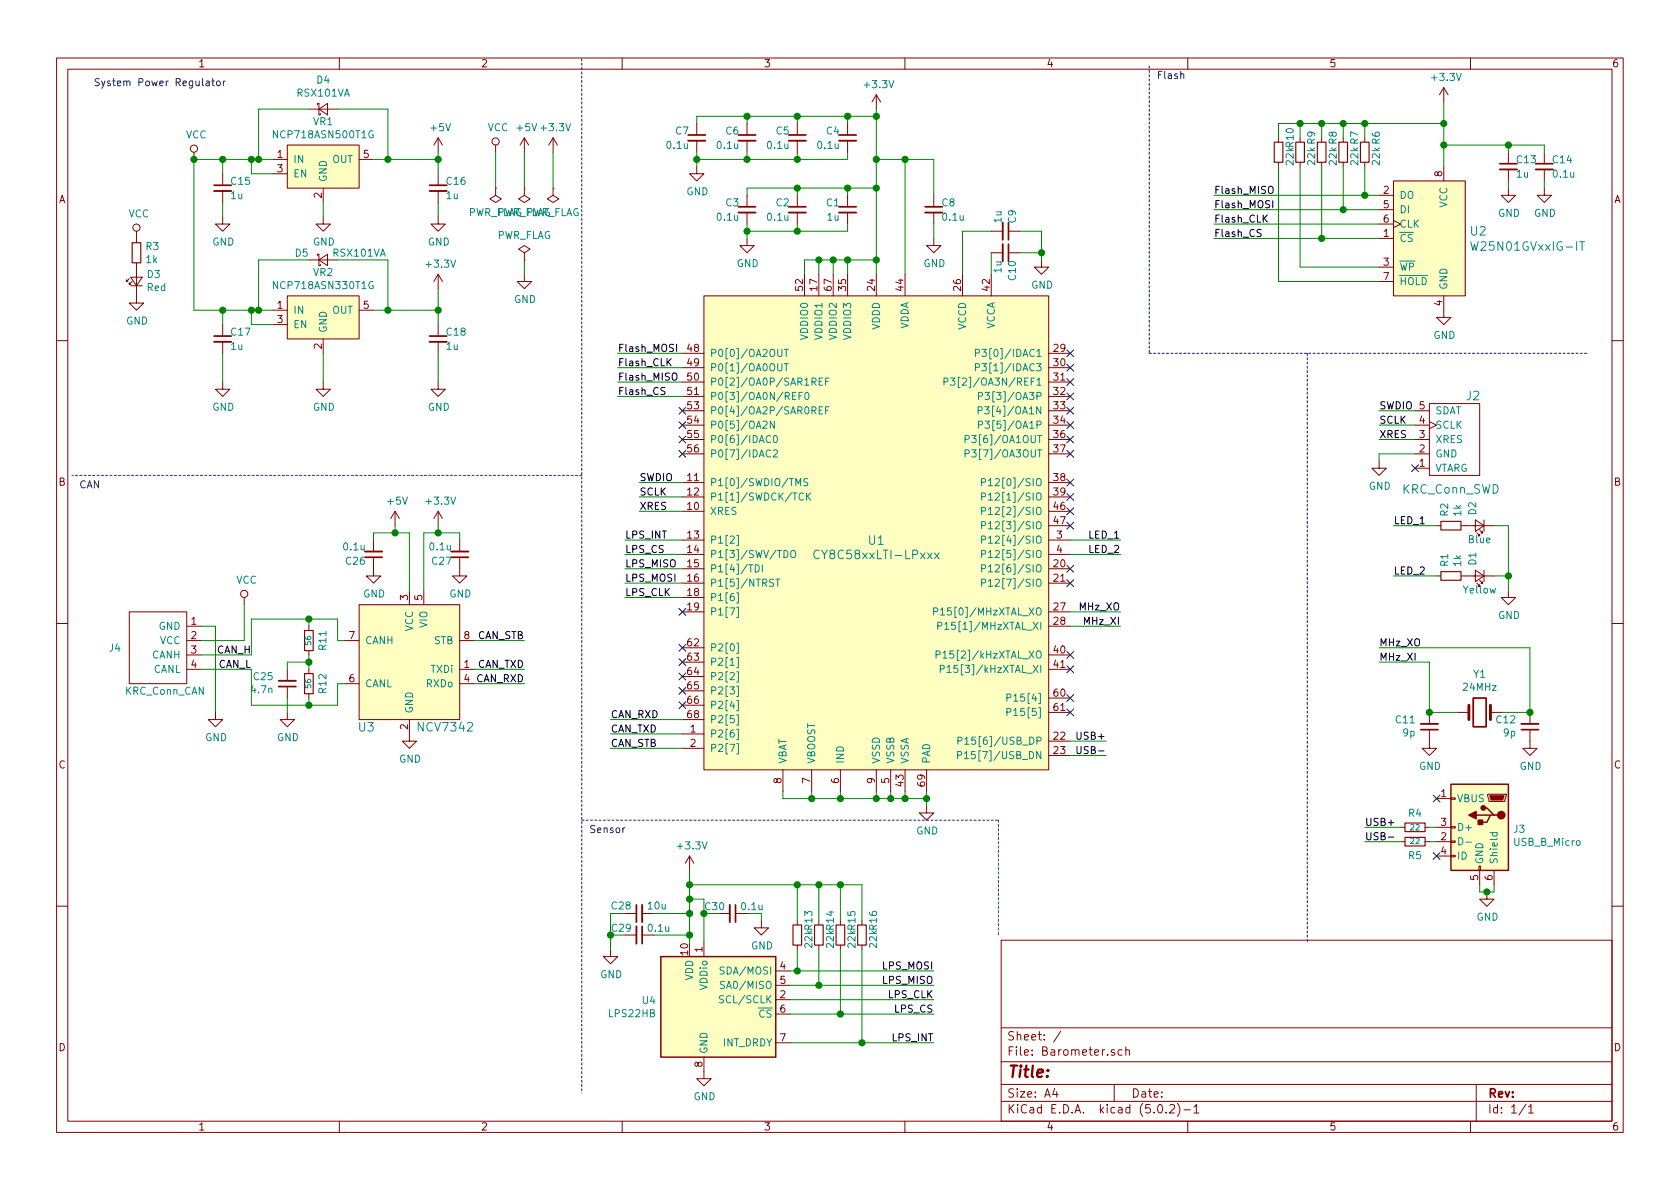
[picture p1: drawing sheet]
<svg xmlns="http://www.w3.org/2000/svg" width="297mm" height="210mm" viewBox="0 0 297 210" stroke-linecap="round" stroke-linejoin="round" font-family="sans-serif">
<g fill="none" stroke="#840000" stroke-width=".18">
<path d="M10 10.3h277v189.9h-277zM12 12.2h273v186.1h-273zM54.6 19.3h5.1M56.1 18.5v-.2h.3v2h.2v-.2M56.4 19.3l1.5-1v2zM60 10.3v1.9M110 10.3v1.9M154.9 16.8l-.7 1.2M154.9 16.8v2.5M154.9 16.8l.8 1.2M160 10.3v1.9M210 10.3v1.9"/>
<path d="M255.3 15.5v2.5M255.3 15.5l-.8 1.3M255.3 15.5l.7 1.3M260 10.3v1.9M34.3 26.9v1.3M39.4 38.3v1.3h1.2l-1.2 1.3-1.3-1.3h1.3M39.4 30.7v2.1M39.4 33.8v2M48.3 28.2h2.5M48.3 30.7h2.5M50.8 25.6h12.7v7.7h-12.7zM57.1 38.3v1.3h1.3l-1.3 1.3-1.2-1.3h1.2"/>
<path d="M57.1 33.3v2.5M63.5 28.2h2.5M77.5 38.3v1.3h1.2l-1.2 1.3-1.3-1.3h1.3M77.5 24.4v2.5M77.5 30.7v2.1M77.5 33.8v2M77.5 24.4l-.8 1.2M77.5 24.4l.7 1.2M87.6 33.3v1.2l1 .7-1 .6-1-.6 1-.7M87.6 33.3h.1M87.6 25.6v1.3M92.7 33.3v1.2l1 .7-1 .6-1-.6 1-.7"/>
<path d="M92.7 33.3h.1M92.7 24.4l-.8 1.2M92.7 24.4v2.5M92.7 24.4l.8 1.2M97.8 33.3v1.2l1 .7-1 .6-1-.6 1-.7M97.8 33.3h.1M97.8 24.4l-.8 1.2M97.8 24.4v2.5M97.8 24.4l.8 1.2M123.2 29.5v1.2h1.3l-1.3 1.3-1.3-1.3h1.3M123.2 21.8v2.1M123.2 24.9v2"/>
<path d="M132.1 21.8v2.1M132.1 24.9v2M132.1 34.5v2.1M132.1 37.6v2M141 21.8v2.1M141 24.9v2M141 34.5v2.1M141 37.6v2M149.9 21.8v2.1M149.9 24.9v2M149.9 34.5v2.1M149.9 37.6v2"/>
<path d="M165.1 34.5v2.1M165.1 37.6v2M226.1 24.4v.7M226.1 28.7v.8M229.9 24.4v.7M229.9 28.7v.8M233.7 24.4v.7M233.7 28.7v.8M237.5 24.4v.7M237.5 28.7v.8M241.3 24.4v.7M241.3 28.7v.8"/>
<path d="M243.8 34.5h2.6M243.8 37.1h2.6M243.8 39.6h2.6M246.4 32h12.7v20.3h-12.7zM246.4 39l1.2 .6-1.2 .7M255.3 29.5v2.5M266.7 33.3v1.2h1.3l-1.3 1.3-1.3-1.3h1.3M266.7 26.9v2.1M266.7 30v2M273 33.3v1.2h1.3l-1.3 1.3-1.2-1.3h1.2M273 26.9v2.1M273 30v2"/>
<path d="M22.9 49.3l-.5 .5v-.3v.3h.2M23.1 49h2l-1 1.5zM23.1 50.5h2M23.4 49.8l-.5 .5v-.3v.3h.2M24.1 46.5v7.1h1.3l-1.3 1.3-1.2-1.3h1.2M24.1 40.9v2M39.4 57.4v2M48.3 54.9h2.5M48.3 57.4h2.5M50.8 52.3h12.7v7.6h-12.7zM54.6 46h5.1M56.1 45.2v-.2h.3v2h.2v-.3"/>
<path d="M56.4 46l1.5-1v2zM57.1 59.9v2.6M63.5 54.9h2.5M77.5 48.5v2.5M77.5 57.4v2M77.5 48.5l-.8 1.3M77.5 48.5l.7 1.3M92.7 48.5v1.3h1.3l-1.3 1.2-1.3-1.2h1.3M92.7 44.7l1-.6-1-.7-1 .7 1 .6v1.3M92.7 46h.1M124.5 52.3h60.9v83.8h-60.9zM132.1 42.2v1.2h1.2l-1.2 1.3-1.3-1.3h1.3"/>
<path d="M142.2 48.5v3.8M144.8 48.5v3.8M147.3 48.5v3.8M149.9 48.5v3.8M154.9 48.5v3.8M160 48.5v3.8M165.1 42.2v1.2h1.3l-1.3 1.3-1.3-1.3h1.3M170.2 48.5v3.8M175.3 48.5v3.8M175.3 40.9h2M175.3 44.7h2M178.3 40.9h2"/>
<path d="M178.3 44.7h2M184.1 46v1.2h1.3l-1.3 1.3-1.2-1.3h1.2M243.8 42.2h2.6M243.8 47.2h2.6M243.8 49.8h2.6M255.3 52.3v3.8h1.2l-1.2 1.3-1.3-1.3h1.3M10 60.2h2M39.4 67.6v1.2h1.2l-1.2 1.3-1.3-1.3h1.3M39.4 60.4v2.1M57.1 67.6v1.2h1.3l-1.3 1.3-1.2-1.3h1.2M77.5 67.6v1.2h1.2l-1.2 1.3-1.3-1.3h1.3M77.5 60.4v2.1"/>
<path d="M120.6 77.7h3.9M120.6 75.2h3.9M120.6 72.6h3.9M120.6 62.5h3.9M120.6 65h3.9M120.6 67.6h3.9M120.6 70.1h3.9M185.4 77.7h3.8M185.4 75.2h3.8M185.4 72.6h3.8M185.4 62.5h3.8M185.4 65h3.8"/>
<path d="M185.4 67.6h3.8M185.4 70.1h3.8M250.2 77.7h2.5M250.2 75.2h2.5M250.2 72.6h2.5M252.7 71.4h8.9v12.7h-8.9zM252.7 74.5l1.3 .7-1.3 .6M285 60.2h2M66 98.5v3.3h1.3l-1.3 1.3-1.2-1.3h1.2M66 95.5v2M69.8 90.4l-.7 1.3M69.8 90.4v2.6"/>
<path d="M69.8 90.4l.8 1.3M77.5 90.4l-.8 1.3M77.5 90.4v2.6M77.5 90.4l.7 1.3M81.3 98.5v3.3h1.2l-1.2 1.3-1.3-1.3h1.3M81.3 95.5v2M120.6 80.3h3.9M120.6 90.4h3.9M120.6 85.3h3.9M120.6 87.9h3.9M120.6 95.5h3.9M120.6 98h3.9"/>
<path d="M185.4 80.3h3.8M185.4 90.4h3.8M185.4 85.3h3.8M185.4 87.9h3.8M185.4 95.5h3.8M185.4 98h3.8M185.4 93h3.8M243.8 81.5v1.3h1.3l-1.3 1.3-1.2-1.3h1.2M250.2 82.8h2.5M250.2 80.3h2.5M254 93h.8M258.3 93h5.9"/>
<path d="M260.9 91.9l1.5 1.1-1.5 1zM261.6 93.7l.5 .5h-.2h.2v-.2M262.4 91.9v2.1M10 110.3h2M22.9 108.2h10.1v12.7h-10.1zM33 118.4h2.6M33 113.3h2.6M33 110.7h2.6M33 115.8h2.6M43.2 105.7v1.2M50.8 118.4v2M54.6 110.7v.8"/>
<path d="M54.6 115.1v.7M54.6 118.4v.7M61 113.3h2.5M63.5 106.9h17.8v20.3h-17.8zM72.4 104.4v2.5M74.9 104.4v2.5M81.3 118.4h2.5M81.3 113.3h2.5M120.6 100.6h3.9M120.6 103.1h3.9M120.6 105.7h3.9M120.6 108.2h3.9"/>
<path d="M120.6 114.5h3.9M120.6 117.1h3.9M120.6 119.6h3.9M185.4 118.4h3.8M185.4 100.6h3.8M185.4 103.1h3.8M185.4 108.2h3.8M185.4 110.7h3.8M185.4 115.8h3.8M254 101.8h.8M258.3 101.8h5.9M260.9 100.8l1.5 1-1.5 1.1z"/>
<path d="M261.6 102.6l.5 .5h-.2h.2v-.2M262.4 100.8v2.1M266.7 104.4v1.3h1.3l-1.3 1.2-1.3-1.2h1.3M285 110.3h2M38.1 126v1.2h1.3l-1.3 1.3-1.3-1.3h1.3M50.8 126v1.2h1.3l-1.3 1.3-1.3-1.3h1.3M50.8 121.4v2M54.6 122.7v.7M61 120.9h2.5M72.4 127.2v3.9h1.3l-1.3 1.2-1.3-1.2h1.3M81.3 120.9h2.5M120.6 129.8h3.9"/>
<path d="M120.6 132.3h3.9M120.6 122.2h3.9M120.6 124.7h3.9M120.6 127.2h3.9M138.4 136.1v3.8M143.5 136.1v3.8M148.6 136.1v3.8M154.9 136.1v3.8M157.5 136.1v3.8M160 136.1v3.8M163.8 136.1v3.8M185.4 131.1h3.8"/>
<path d="M185.4 133.6h3.8M185.4 123.4h3.8M185.4 126h3.8M252.7 129v3.3h1.3l-1.3 1.3-1.2-1.3h1.2M252.7 126v2M257.8 126h1.9M263.5 126h1.9M270.5 129v3.3h1.3l-1.3 1.3-1.3-1.3h1.3M270.5 126v2M121.9 151.4l-.7 1.2M121.9 151.4v2.5M121.9 151.4l.8 1.2"/>
<path d="M163.8 142.5v1.3h1.3l-1.3 1.2-1.2-1.2h1.2M247.6 146.3h.8M247.6 148.8h.8M252 146.3h.7M252 148.8h.7M254 146.3h2.5M254 148.8h2.5M254 141.2h2.5M254 151.4h2.5M256.5 151.3h.8v.2h-.8zM256.5 148.7h.8v.3h-.8zM256.5 146.2h.8v.2h-.8z"/>
<path d="M256.5 141.1h.8v.2h-.8zM261.5 153.2h.2v.7h-.2zM261.6 153.9v2.6M262.9 157.7v1.3h1.3l-1.3 1.3-1.3-1.3h1.3M263 140.5h3.3v.2l-.2 1h-2.8zM264.2 153.9v2.6M10 160.2h2M107.9 167.9v1.3h1.3l-1.3 1.2-1.2-1.2h1.2M110.5 165.3h2M110.5 161.5h2M113.5 165.3h2.1M113.5 161.5h2.1"/>
<path d="M124.5 166.6v2.6M127 161.5h2M130 161.5h2.1M134.6 162.8v1.3h1.3l-1.3 1.2-1.3-1.2h1.3M137.2 176.8h2.5M137.2 171.7h2.5M137.2 174.2h2.5M137.2 179.3h2.5M141 162.8v.8M141 167.1v.8M144.8 162.8v.8M144.8 167.1v.8"/>
<path d="M148.6 162.8v.8M148.6 167.1v.8M152.4 162.8v.8M152.4 167.1v.8M177 166.3h108v32h-108zM285 160.2h2M60 198.3v1.9M110 198.3v1.9M124.5 186.9v3.8h1.2l-1.2 1.3-1.3-1.3h1.3M137.2 184.4h2.5M160 198.3v1.9M177 194.8h108"/>
<path d="M177 191.8h108M177 187.8h108M177 181.8h108M186.5 192.5l-.4 1h1M186.8 193v1M187.6 182.3l-1.3 2M197 191.8v3M197.1 185.7a.37 .37 0 0 0-.6 .1v.2l.6 .2v.1l-.2 .3-.4-.1M198.4 185.7l-.4-.1-.3 .3 .1 .6 .2 .1 .4-.1M199.1 185.7a.37 .37 0 0 1 .6 .1v.8M199.1 185.1v1.5M204.8 195.5l.4-.2a.94 .94 0 0 1 0 1.5 .79 .79 0 0 1-.4-1.3z"/>
<path d="M206.2 196.7v.1M206.8 195.5l.2-.2h.4l.2 .2 .1 .3-.1 .2-.8 .8h.9M208.2 195.1a1.71 1.71 0 0 1 0 2.3M209.3 196.3h1.2M210 198.3v1.9M211.1 195.8l.4-.5v1.5M211.1 196.8h.9M260 198.3v1.9M261 191.8v6.5M269.8 195.2l-1.2 2M270.3 195.8l.4-.5v1.5M270.3 196.8h.8"/>
<circle cx="34.3" cy="26.3" r=".63"/>
<circle cx="87.6" cy="25" r=".63"/>
<circle cx="24.1" cy="40.3" r=".63"/>
<circle cx="43.2" cy="105" r=".63"/>
</g>
<g fill="none" stroke="#008400" stroke-width=".18">
<path d="M54.6 19.3h-8.9v8.9M59.7 19.3h8.9v8.9M154.9 19.3v29.2M255.3 18v11.5M39.4 28.2v2.5M39.4 35.8v2.5M44.4 28.2v2.5h3.9M48.3 28.2h-14v26.7h14M57.1 35.8v2.5M66 28.2h11.5M77.5 26.9v3.8M77.5 35.8v2.5"/>
<path d="M87.6 26.9v6.4M92.7 26.9v6.4M97.8 26.9v6.4M123.2 26.9v2.6M132.1 20.6v1.2M132.1 26.9v1.3M132.1 39.6v2.6M141 20.6v1.2M141 26.9v1.3M141 33.3v1.2M141 39.6v1.3M149.9 20.6v1.2"/>
<path d="M149.9 26.9v1.3h-26.7M149.9 33.3v1.2M149.9 39.6v1.3h-17.8M154.9 20.6h-31.7v1.2M154.9 33.3h-22.8v1.2M154.9 28.2h10.2v6.3M160 28.2v20.3M165.1 39.6v2.6M214.6 34.5h29.2M214.6 37.1h29.2M214.6 39.6h29.2M226.1 29.5v20.3h17.7"/>
<path d="M229.9 21.8v2.6M229.9 29.5v17.7h13.9M233.7 21.8v2.6M233.7 29.5v12.7M237.5 21.8v2.6M237.5 29.5v7.6M241.3 21.8v2.6M241.3 29.5v5M255.3 25.6h17.7v1.3M255.3 21.8h-29.2v2.6M266.7 25.6v1.3M266.7 32v1.3"/>
<path d="M273 32v1.3M39.4 54.9v2.5M44.4 54.9v2.5h3.9M54.6 46h-8.9v8.9M59.7 46h8.9v8.9M66 54.9h11.5M77.5 51v6.4M92.7 46v2.5M144.8 46v2.5M147.3 46v2.5M149.9 46v2.5M154.9 46h-12.7v2.5"/>
<path d="M175.3 40.9h-5.1v7.6M175.3 44.7v3.8M180.3 40.9h3.8v5.1M180.3 44.7h3.8M214.6 42.2h29.2M39.4 62.5v5.1M57.1 62.5v5.1M77.5 62.5v5.1M109.2 62.5h11.4M109.2 70.1h11.4M109.2 67.6h11.4M109.2 65h11.4"/>
<path d="M243.8 72.6h6.4M243.8 75.2h6.4M243.8 77.7h6.4M66 95.5v-1.3h6.4v10.2M69.8 93v1.2M77.5 93v1.2M81.3 95.5v-1.3h-6.4v10.2M110.5 95.5h10.1M110.5 98h10.1M113 85.3h7.6M113 87.9h7.6M113 90.4h7.6"/>
<path d="M189.2 95.5h8.9M189.2 98h8.9M246.4 93h7.6M250.2 80.3h-6.4v1.2M264.2 93h2.5v11.4M35.6 118.4h8.8v6.3h15.3v-3.8h1.3M35.6 110.7h2.5v15.3M43.2 106.9v6.4h-7.6M54.6 109.5v1.2M54.6 115.8v2.6M54.6 117.1h-3.8v1.3M61 113.3h-1.3v-3.8h-15.3v6.3h-8.8"/>
<path d="M83.8 113.3h8.9M83.8 118.4h8.9M110.5 100.6h10.1M110.5 103.1h10.1M110.5 105.7h10.1M189.2 110.7h8.9M189.2 108.2h8.9M243.8 117.1h8.9v8.9h5.1M243.8 114.5h26.7v11.5h-5.1M246.4 101.8h7.6M264.2 101.8h2.5M50.8 123.4v2.6"/>
<path d="M54.6 123.4v1.3M83.8 120.9h8.9M107.9 127.2h12.7M107.9 129.8h12.7M107.9 132.3h12.7M138.4 139.9v1.3h25.4M143.5 139.9v1.3M148.6 139.9v1.3M154.9 139.9v1.3M157.5 139.9v1.3M160 139.9v1.3M163.8 139.9v2.6"/>
<path d="M189.2 131.1h6.4M189.2 133.6h6.4M121.9 153.9v12.7M121.9 159h2.6v7.6M121.9 156.5h30.5v6.3M141 156.5v6.3M144.8 156.5v6.3M148.6 156.5v6.3M241.3 148.8h6.3M241.3 146.3h6.3M252.7 148.8h1.3M252.7 146.3h1.3"/>
<path d="M261.6 156.5v1.2h2.6v-1.2M110.5 161.5h-2.6v6.4M115.6 161.5h6.3M115.6 165.3h6.3M134.6 161.5v1.3M139.7 171.7h25.4M139.7 174.2h25.4M139.7 179.3h25.4M139.7 176.8h25.4M141 167.9v3.8M144.8 167.9v6.3M148.6 167.9v11.4"/>
<path d="M152.4 167.9v16.5M139.7 184.4h25.4"/>
</g>
<g fill="#008400" stroke="#008400" stroke-width=".25">
<circle cx="163.8" cy="141.2" r=".51"/>
<circle cx="143.5" cy="141.2" r=".51"/>
<circle cx="148.6" cy="141.2" r=".51"/>
<circle cx="154.9" cy="141.2" r=".51"/>
<circle cx="157.5" cy="141.2" r=".51"/>
<circle cx="160" cy="141.2" r=".51"/>
<circle cx="154.9" cy="20.6" r=".51"/>
<circle cx="132.1" cy="20.6" r=".51"/>
<circle cx="141" cy="20.6" r=".51"/>
<circle cx="149.9" cy="20.6" r=".51"/>
<circle cx="132.1" cy="28.2" r=".51"/>
<circle cx="141" cy="28.2" r=".51"/>
<circle cx="123.2" cy="28.2" r=".51"/>
<circle cx="154.9" cy="33.3" r=".51"/>
<circle cx="141" cy="33.3" r=".51"/>
<circle cx="149.9" cy="33.3" r=".51"/>
<circle cx="141" cy="40.9" r=".51"/>
<circle cx="132.1" cy="40.9" r=".51"/>
<circle cx="154.9" cy="46" r=".51"/>
<circle cx="144.8" cy="46" r=".51"/>
<circle cx="147.3" cy="46" r=".51"/>
<circle cx="149.9" cy="46" r=".51"/>
<circle cx="184.2" cy="44.7" r=".51"/>
<circle cx="262.9" cy="157.7" r=".51"/>
<circle cx="54.6" cy="117.1" r=".51"/>
<circle cx="54.6" cy="109.5" r=".51"/>
<circle cx="54.6" cy="124.7" r=".51"/>
<circle cx="77.5" cy="94.2" r=".51"/>
<circle cx="69.9" cy="94.2" r=".51"/>
<circle cx="44.5" cy="28.2" r=".51"/>
<circle cx="39.4" cy="28.2" r=".51"/>
<circle cx="39.4" cy="54.9" r=".51"/>
<circle cx="77.5" cy="54.9" r=".51"/>
<circle cx="77.5" cy="28.2" r=".51"/>
<circle cx="154.9" cy="28.2" r=".51"/>
<circle cx="160" cy="28.2" r=".51"/>
<circle cx="44.5" cy="54.9" r=".51"/>
<circle cx="121.9" cy="161.5" r=".51"/>
<circle cx="121.9" cy="165.3" r=".51"/>
<circle cx="121.9" cy="159" r=".51"/>
<circle cx="108" cy="165.3" r=".51"/>
<circle cx="124.5" cy="161.5" r=".51"/>
<circle cx="68.6" cy="28.2" r=".51"/>
<circle cx="45.7" cy="28.2" r=".51"/>
<circle cx="68.6" cy="54.9" r=".51"/>
<circle cx="45.7" cy="54.9" r=".51"/>
<circle cx="34.3" cy="28.2" r=".51"/>
<circle cx="237.5" cy="21.8" r=".51"/>
<circle cx="233.7" cy="21.8" r=".51"/>
<circle cx="229.9" cy="21.8" r=".51"/>
<circle cx="141" cy="171.7" r=".51"/>
<circle cx="144.8" cy="174.2" r=".51"/>
<circle cx="148.6" cy="179.3" r=".51"/>
<circle cx="152.4" cy="184.4" r=".51"/>
<circle cx="121.9" cy="156.5" r=".51"/>
<circle cx="141" cy="156.5" r=".51"/>
<circle cx="144.8" cy="156.5" r=".51"/>
<circle cx="148.6" cy="156.5" r=".51"/>
<circle cx="241.3" cy="34.5" r=".51"/>
<circle cx="237.5" cy="37.1" r=".51"/>
<circle cx="233.7" cy="42.2" r=".51"/>
<circle cx="241.3" cy="21.8" r=".51"/>
<circle cx="255.3" cy="21.8" r=".51"/>
<circle cx="255.3" cy="25.6" r=".51"/>
<circle cx="266.7" cy="25.6" r=".51"/>
<circle cx="252.7" cy="126" r=".51"/>
<circle cx="270.5" cy="126" r=".51"/>
<circle cx="266.7" cy="101.8" r=".51"/>
</g>
<g fill="none" stroke="#840000" stroke-width=".33">
<path d="M37.8 33.8h3.1M75.9 33.8h3.1M121.7 24.9h3M130.6 24.9h3M130.6 37.6h3M139.4 24.9h3.1M139.4 37.6h3.1M148.3 24.9h3.1M148.3 37.6h3.1M163.6 37.6h3M177.3 39.4v3M265.2 30h3"/>
<path d="M271.5 30h3.1M177.3 43.2v3M37.8 60.4h3.1M75.9 60.4h3.1M64.5 97.5h3.1M79.8 97.5h3M49.3 120.4h3M251.2 128h3.1M269 128h3M112.5 163.8v3.1M113.5 160v3.1M129 160v3.1"/>
</g>
<g fill="none" stroke="#840000" stroke-width=".3">
<path d="M37.8 32.8h3.1M75.9 32.8h3.1M121.7 23.9h3M130.6 23.9h3M130.6 36.6h3M139.4 23.9h3.1M139.4 36.6h3.1M148.3 23.9h3.1M148.3 36.6h3.1M163.6 36.6h3M178.3 39.4v3M265.2 29h3"/>
<path d="M271.5 29h3.1M37.8 59.4h3.1M75.9 59.4h3.1M178.3 43.2v3M64.5 98.5h3.1M79.8 98.5h3M49.3 121.4h3M251.2 129h3.1M260.5 123.4h2.3v5.1h-2.3zM269 129h3M112.5 160v3.1M113.5 163.8v3.1"/>
<path d="M130 160v3.1"/>
</g>
<g fill="none" stroke="#000084" stroke-width=".18">
<path d="M120 74.6l1.3 1.2M120 77.1l1.3 1.2M120 79.6l1.3 1.3M120 72l1.3 1.2M121.3 74.6l-1.3 1.2M121.3 77.1l-1.3 1.2M121.3 79.6l-1.3 1.3M121.3 72l-1.3 1.2M188.6 61.9l1.2 1.2M188.6 64.4l1.2 1.2M188.6 66.9l1.2 1.3M188.6 69.5l1.2 1.2"/>
<path d="M188.6 72l1.2 1.2M188.6 77.1l1.2 1.2M188.6 79.6l1.2 1.3M188.6 74.6l1.2 1.2M189.8 61.9l-1.2 1.2M189.8 64.4l-1.2 1.2M189.8 66.9l-1.2 1.3M189.8 69.5l-1.2 1.2M189.8 72l-1.2 1.2M189.8 77.1l-1.2 1.2M189.8 79.6l-1.2 1.3M189.8 74.6l-1.2 1.2"/>
<path d="M188.6 84.7l1.2 1.2M188.6 87.3l1.2 1.2M188.6 89.8l1.2 1.2M188.6 92.3l1.2 1.3M188.6 100l1.2 1.2M189.8 84.7l-1.2 1.2M189.8 87.3l-1.2 1.2M189.8 89.8l-1.2 1.2M189.8 92.3l-1.2 1.3M189.8 100l-1.2 1.2M249.6 82.2l1.2 1.2M250.8 82.2l-1.2 1.2"/>
<path d="M120 107.6l1.3 1.2M120 113.9l1.3 1.3M120 116.5l1.3 1.2M120 119l1.3 1.2M121.3 107.6l-1.3 1.2M121.3 113.9l-1.3 1.3M121.3 116.5l-1.3 1.2M121.3 119l-1.3 1.2M188.6 115.2l1.2 1.2M188.6 117.7l1.2 1.3M188.6 102.5l1.2 1.2M189.8 115.2l-1.2 1.2"/>
<path d="M189.8 117.7l-1.2 1.3M189.8 102.5l-1.2 1.2M120 121.6l1.3 1.2M120 124.1l1.3 1.2M121.3 121.6l-1.3 1.2M121.3 124.1l-1.3 1.2M188.6 122.8l1.2 1.2M188.6 125.4l1.2 1.2M189.8 122.8l-1.2 1.2M189.8 125.4l-1.2 1.2M253.4 150.8l1.2 1.2M253.4 140.6l1.2 1.2"/>
<path d="M254.6 150.8l-1.2 1.2M254.6 140.6l-1.2 1.2"/>
</g>
<g fill="none" stroke="#840000" stroke-width=".2">
<path d="M225.3 25.1h1.5v3.6h-1.5zM229.1 25.1h1.5v3.6h-1.5zM232.9 25.1h1.5v3.6h-1.5zM236.7 25.1h1.6v3.6h-1.6zM240.5 25.1h1.6v3.6h-1.6zM23.4 42.9h1.5v3.6h-1.5zM254.8 92.2h3.5v1.5h-3.5zM53.8 111.5h1.6v3.6h-1.6zM53.8 119.1h1.6v3.6h-1.6zM254.8 101.1h3.5v1.5h-3.5zM248.4 145.5h3.6v1.6h-3.6zM248.4 148.1h3.6v1.5h-3.6z"/>
<path d="M140.2 163.6h1.5v3.5h-1.5zM144 163.6h1.5v3.5h-1.5zM147.8 163.6h1.6v3.5h-1.6zM151.6 163.6h1.6v3.5h-1.6z"/>
</g>
<g fill="#ffffc2" stroke="#ffffc2" stroke-width=".18">
<path d="M63.5 106.9h17.8v20.3h-17.8z"/>
<path d="M124.5 52.3h60.9v83.8h-60.9z"/>
<path d="M50.8 52.3h12.7v7.6h-12.7z"/>
<path d="M50.8 25.6h12.7v7.7h-12.7z"/>
<path d="M116.8 169.2h20.4v17.7h-20.4z"/>
<path d="M256.5 138.7h10.2v15.2h-10.2z"/>
<path d="M246.4 32h12.7v20.3h-12.7z"/>
</g>
<path d="M223.5 38.6l.6 .7M224.1 38l-.8 .8M224.3 33.1a.45 .45 0 0 1 .7 0 .88 .88 0 0 1-.2 1.1h-.4a1.07 1.07 0 0 1-.1-1.1zM225 35.5v1.2M223 40.6h-.5l-.2 .1-.1 .2 .2 .2 .5 .2 .1 .3-.3 .2h-.5M117.6 68.6l-.5-.1-.2 .1-.1 .3 .2 .2 .4 .1 .2 .3-.3 .3-.5-.1M118.1 64l.6 .7M118.7 63.4l-.8 .8M118.9 66.1a.45 .45 0 0 1 .7 0 .88 .88 0 0 1-.2 1.1h-.4a1.07 1.07 0 0 1-.1-1.1zM119.6 60.9v1.2M190.4 132v1l.3 .3h.2l.2-.3v-1M245.5 148h1" fill="none" stroke="#000" stroke-width=".18"/>
<g fill="none" stroke="#008484" stroke-width=".18">
<path d="M65.9 23.2a.59 .59 0 0 0-.7 .6 .59 .59 0 0 0 .7 .5l.1-.5h-.2M65.9 49.9a.59 .59 0 0 0-.7 .5 .59 .59 0 0 0 .7 .6l.1-.5h-.2M260 42.7l.4 1.6 .3-1.1 .3 1.1 .4-1.6M279.3 42.7h.9M134.9 74.6l.5-.1 .2 .3v.2l-.8 .7h.8M136.2 77.1a.6 .6 0 0 0-.8 .4 .6 .6 0 0 0 .6 .8l.2-.1M136.2 79.7a.6 .6 0 0 0-.8 .4 .6 .6 0 0 0 .6 .7l.2-.1M136.7 79.7l.5-.2 .3 .4-.8 .9h.8M136.9 74.5v1.2l-.7-1.2v1.2M136.9 77.1l.1-.1a.67 .67 0 0 1 .5 .6 .67 .67 0 0 1-.5 .7 .83 .83 0 0 1-.1-1.2zM137.5 61.8v1l.2 .2h.4l.2-.2v-1M137.5 64.3v1l.2 .3 .4-.1 .2-.2v-1"/>
<path d="M138.7 61.8h.7M138.7 64.3h.7M139 61.8v1.2M139 64.3v1.3M140.1 70h.4M140.7 69.4h-.6v1.3h.6M141.3 70h.4M141.9 69.4h-.6v1.3M142.4 69.5l.2-.1a.67 .67 0 0 1 .4 .6 .67 .67 0 0 1-.4 .7l-.3-.3v-.2zM143.6 67.5h.6l.1-.2-.1-.3-.2-.2h-.4v1.3M143.6 72.6l.6-.1 .1-.1-.1-.3-.2-.2h-.4v1.3M143.9 67.5l.4 .6"/>
<path d="M143.9 72.6l.4 .6M144.8 67.5h.5M144.8 72.5h.5M145.4 66.8h-.6v1.3h.6M145.4 71.9h-.6v1.3h.6M146 67.5h.4M146 72.5h.4M146.6 66.8h-.6v1.3M146.6 71.9h-.6v1.3M166.9 67.5h.6l.1-.5-.2-.2h-.5v1.3M168 66.8h.8l-.4 .5 .4 .2v.5l-.2 .1-.6-.1M170.6 77.7l.7-.1v-.5l-.7-.1v1.3"/>
<path d="M172.5 62.4h.6v-.5l-.2-.1h-.4v1.2M172.5 65l.6-.1v-.5l-.2-.1h-.4v1.3M172.9 72.6l.7-.1v-.4l-.2-.2h-.5v1.3M173 70h.6l.1-.2v-.3l-.2-.1h-.5v1.3M173 75.1h.6l.1-.2v-.3l-.2-.1h-.5v1.2M173.6 61.8h.8l-.4 .4 .3 .2v.5l-.1 .1-.6-.1M173.6 64.3h.8l-.4 .5 .3 .1v.6l-.1 .1-.6-.1M174.1 71.9h.8l-.5 .5 .4 .1v.6l-.1 .1-.6-.1M174.2 69.4h.7l-.4 .5 .4 .1-.1 .6-.5 .1-.1-.2M174.2 74.5h.7l-.4 .4 .4 .2v.5l-.2 .1-.5-.1M130.3 94.7h.3v1.8h-.3M133.5 99.9a.64 .64 0 0 1 .7 .6 .64 .64 0 0 1-.7 .6z"/>
<path d="M134.8 99.9v1.2M138.6 97.3a.64 .64 0 0 1 .7 .7 .64 .64 0 0 1-.7 .6zM139.9 97.5l.2-.2a.45 .45 0 0 1 .6 .5v.4l-.2 .3h-.5a.92 .92 0 0 1-.1-1zM140.7 85.9v-1.3l.4 .9 .5-.9v1.3M142.1 87.3a.51 .51 0 0 0-.7 0 .51 .51 0 0 0-.1 .6 .46 .46 0 0 0 .2 .5 .46 .46 0 0 0 .6-.1M142.6 87.2v1.2M142.8 87.7l.5 .7M142.8 84.7l-.5-.1-.1 .2v.3l.5 .3 .1 .3-.2 .2-.5-.1M143.3 87.2l-.7 .7M144.8 97.4a.62 .62 0 0 0-.7 0 .62 .62 0 0 0-.2 .7 .57 .57 0 0 0 .3 .6 .57 .57 0 0 0 .6-.1M165.2 97.8l.8 1M166 97.8l-.8 1"/>
<path d="M170.6 80.2l.7-.1v-.4l-.7-.2v1.3M173.6 95.4h.6v-.5l-.2-.1h-.4v1.3M173.6 85.3l.6-.1v-.4l-.2-.2h-.4v1.3M173.6 87.8h.6v-.5l-.2-.1h-.4v1.2M173.6 98l.6-.1v-.4l-.2-.2h-.4v1.3M173.6 90.4l.6-.1v-.5l-.2-.1h-.4v1.3M173.6 92.9h.6v-.5l-.2-.2h-.4v1.3M174.8 95.1l.3-.3v1.3M174.8 85l.3-.4v1.3M174.8 87.5l.3-.3v1.2M174.8 97.7l.3-.4v1.3M174.8 90.1l.3-.4v1.3"/>
<path d="M174.8 92.6l.3-.4v1.3M174.8 96.1h.7M174.8 85.9h.7M174.8 88.4h.7M174.8 98.6h.7M174.8 91h.7M174.8 93.5h.7M130.3 104.8h.3v1.8h-.3M130.3 107.4h.3v1.8h-.3M130.3 113.7h.3v1.8h-.3M130.3 116.3h.3v1.8h-.3M130.3 118.8h.3v1.8h-.3"/>
<path d="M136.8 102.5l-.5-.1-.2 .1v.4l.6 .2 .1 .3-.2 .3-.5-.1M137.2 102.4h.7M137.5 102.4v1.3M165.1 108.1l.7-.1v-.4l-.7-.1v1.3M165.5 115.8l.6-.1 .1-.2v-.3l-.2-.1h-.5v1.3M165.8 110.7l.6-.1 .1-.1v-.3l-.2-.2h-.5v1.3M166.2 118.3l.7-.1v-.4l-.2-.2h-.5v1.3M166.3 107.8l.3-.3v1.3M166.3 108.8h.7M166.7 115.5l.4-.4v1.3M166.7 116.4h.7M167 110.4l.4-.4v1.3"/>
<path d="M167 111.3h.7M167.4 118l.4-.4v1.3M167.4 118.9h.8M173.6 100.5h.6v-.5l-.2-.1h-.4v1.2M173.6 103.1l.6-.1v-.5l-.2-.1h-.4v1.3M174.8 100.2l.3-.3v1.2M174.8 102.8l.3-.4v1.3M174.8 101.1h.7M174.8 103.7h.7M130.3 129h.3v1.8h-.3M130.3 131.5h.3v1.8h-.3M130.3 121.3h.3v1.9h-.3"/>
<path d="M130.3 123.9h.3v1.8h-.3M130.3 126.4h.3v1.8h-.3M169.3 133.5h.6l.2-.2-.1-.3-.2-.1h-.5v1.3M169.4 131l.7-.1v-.4l-.7-.2v1.3M170.5 133.2l.4-.3v1.3M170.5 134.2h.7M170.6 130.7l.3-.4v1.3M170.6 131.6h.7M178 123.4l.6-.1 .1-.4-.2-.2h-.5v1.3M178 125.9h.6l.1-.5-.2-.1h-.5v1.2M257.9 148.1a.64 .64 0 0 1 .8 .7 .64 .64 0 0 1-.8 .6zM259.2 148.9h1"/>
<path d="M263.4 147.2h1.3M263.9 147.2v.4l.2 .2 .6-.1v-.5M127.9 176.1h-.5l-.2 .2 .1 .3 .6 .3v.3l-.2 .1h-.5M128 171.1l-.4-.1-.2 .1-.1 .2 .1 .2 .5 .2 .1 .3-.2 .3-.5-.1M128.1 173.6l-.5-.1-.2 .2 .1 .4 .5 .2 .1 .3-.2 .2-.5-.1"/>
</g>
<path d="M102.9 10.4v182.9M203.2 11.7v50.8M203.2 62.5h77.5M231.1 62.5v104.1M102.9 84.1h-90.2M102.9 145h73.6M176.5 145v20.3" fill="none" stroke="#0000c2" stroke-width=".18" stroke-dasharray=".4 .4"/>
<path d="M36.5 14.4h.5v.8M37 14.6l-.4 .1-.2 .2 .1 .2h.5M37.4 14.3h.5M37.6 13.9v1.1l.3 .2M38.4 14.4l.3-.1 .2 .1-.1 .7-.3 .1-.2-.3zM39.5 14.3v.9M39.9 14.3l-.4 .2M208.8 13.2l.1-.2 .3 .1 .1 .8M110.5 146.4l-.4 .2" fill="none" stroke="#0000c2" stroke-width=".18"/>
<path d="M259.7 124.7v2.5M263.5 124.7v2.5" fill="none" stroke="#840000" stroke-width=".51"/>
<path d="M256.5 138.7h10.2v15.2h-10.2zM261 144.1h2.5M262.3 142.9h.6l1.3 1.2h.6M264.2 144.1h-.7l-.6 1.3h-1.3M116.8 169.2h20.4v17.7h-20.4z" fill="none" stroke="#840000" stroke-width=".25"/>
<g fill="#840000" stroke="#840000" stroke-width=".25">
<path d="M261.4 145h.7v.8h-.7z"/>
<path d="M259.7 144.1l1.3-.6v1.3z"/>
<circle cx="265.4" cy="144.1" r=".63"/>
<circle cx="262.3" cy="142.9" r=".38"/>
</g>
<path d="M263.4 140.7h2.5l-.2 .8h-2z" fill="#840000" stroke="#840000" stroke-width=".18"/>
<text font-size="2.8" fill="#840000" x="178" y="190.5">Title:</text>
<g font-size="2.1" fill="#008484">
<text x="260" y="41.7">U2</text>
<text x="260.8" y="44.3">W25N01GVxxIG-IT</text>
<text x="259.3" y="70.8">J2</text>
<text x="247.9" y="87.3">KRC_Conn_SWD</text>
<text x="144.7" y="98.9">CY8C58xxLTI-LPxxx</text>
<text x="153.6" y="96.3">U1</text>
<text x="63.4" y="129.4">U3</text>
<text x="74.1" y="129.4">NCV7342</text>
</g>
<g font-size="2.1" fill="#840000">
<text x="178" y="184">Sheet: /</text>
<text x="178" y="186.7">File: Barometer.sch</text>
<text x="178" y="196.9">KiCad E.D.A. kicad (5.0.2)-1</text>
<text x="178" y="194.1">Size: A4</text>
<text x="200" y="194.1">Date:</text>
<text x="263" y="194.1">Rev:</text>
<text x="263" y="196.9">Id: 1/1</text>
</g>
<g font-size="1.8" fill="#840000">
<text x="35" y="11.9">1</text>
<text x="85" y="11.9">2</text>
<text x="135" y="11.9">3</text>
<text x="185" y="11.9">4</text>
<text x="235" y="11.9">5</text>
<text x="285" y="11.9">6</text>
<text x="49" y="27.9">1</text>
<text x="64.3" y="27.9">5</text>
<text x="10.4" y="35.9">A</text>
<text x="49" y="30.5">3</text>
<text x="56.9" y="35" transform="rotate(-90 56.9 35)">2</text>
<text x="244.6" y="34.3">2</text>
<text x="255" y="31.2" transform="rotate(-90 255 31.2)">8</text>
<text x="285.4" y="35.9">A</text>
<text x="244.6" y="41.9">1</text>
<text x="244.6" y="36.8">5</text>
<text x="244.6" y="39.4">6</text>
<text x="244.6" y="47">3</text>
<text x="142" y="51.4" transform="rotate(-90 142 51.4)">52</text>
<text x="144.5" y="51.4" transform="rotate(-90 144.5 51.4)">17</text>
<text x="147.1" y="51.4" transform="rotate(-90 147.1 51.4)">67</text>
<text x="149.6" y="51.4" transform="rotate(-90 149.6 51.4)">35</text>
<text x="154.7" y="51.4" transform="rotate(-90 154.7 51.4)">24</text>
<text x="159.8" y="51.4" transform="rotate(-90 159.8 51.4)">44</text>
<text x="169.9" y="51.4" transform="rotate(-90 169.9 51.4)">26</text>
<text x="175" y="51.4" transform="rotate(-90 175 51.4)">42</text>
<text x="244.6" y="49.5">7</text>
<text x="49" y="54.6">1</text>
<text x="49" y="57.1">3</text>
<text x="64.3" y="54.6">5</text>
<text x="255" y="54.1" transform="rotate(-90 255 54.1)">4</text>
<text x="56.9" y="61.7" transform="rotate(-90 56.9 61.7)">2</text>
<text x="121.6" y="62.2">48</text>
<text x="121.6" y="64.8">49</text>
<text x="186.4" y="62.2">29</text>
<text x="186.4" y="64.8">30</text>
<text x="121.6" y="67.3">50</text>
<text x="121.6" y="69.8">51</text>
<text x="186.4" y="67.3">31</text>
<text x="186.4" y="69.8">32</text>
<text x="121.6" y="72.4">53</text>
<text x="121.6" y="74.9">54</text>
<text x="121.6" y="77.5">55</text>
<text x="186.4" y="72.4">33</text>
<text x="186.4" y="74.9">34</text>
<text x="186.4" y="77.5">36</text>
<text x="251" y="77.5">3</text>
<text x="251" y="74.9">4</text>
<text x="121.6" y="80">56</text>
<text x="186.4" y="80">37</text>
<text x="251" y="82.5">1</text>
<text x="251" y="80">2</text>
<text x="10.4" y="85.9">B</text>
<text x="121.6" y="85.1">11</text>
<text x="121.6" y="87.6">12</text>
<text x="186.4" y="85.1">38</text>
<text x="186.4" y="87.6">39</text>
<text x="285.4" y="85.9">B</text>
<text x="121.6" y="90.2">10</text>
<text x="121.6" y="95.2">13</text>
<text x="186.4" y="90.2">46</text>
<text x="186.4" y="92.7">47</text>
<text x="186.8" y="95.2">3</text>
<text x="121.6" y="97.8">14</text>
<text x="121.6" y="100.3">15</text>
<text x="186.4" y="100.3">20</text>
<text x="186.8" y="97.8">4</text>
<text x="72.1" y="106.1" transform="rotate(-90 72.1 106.1)">3</text>
<text x="74.7" y="106.1" transform="rotate(-90 74.7 106.1)">5</text>
<text x="121.6" y="102.9">16</text>
<text x="121.6" y="105.4">18</text>
<text x="121.6" y="107.9">19</text>
<text x="186.4" y="102.9">21</text>
<text x="186.4" y="107.9">27</text>
<text x="33.8" y="110.5">1</text>
<text x="33.8" y="113">2</text>
<text x="61.7" y="113">7</text>
<text x="82.1" y="113">8</text>
<text x="186.4" y="110.5">28</text>
<text x="33.8" y="115.6">3</text>
<text x="33.8" y="118.1">4</text>
<text x="82.1" y="118.1">1</text>
<text x="121.6" y="114.3">62</text>
<text x="121.6" y="116.8">63</text>
<text x="121.6" y="119.4">64</text>
<text x="186.4" y="115.6">40</text>
<text x="186.4" y="118.1">41</text>
<text x="61.7" y="120.6">6</text>
<text x="121.6" y="121.9">65</text>
<text x="121.6" y="124.5">66</text>
<text x="186.4" y="123.2">60</text>
<text x="186.4" y="125.7">61</text>
<text x="72.1" y="129" transform="rotate(-90 72.1 129)">2</text>
<text x="121.6" y="127">68</text>
<text x="122.1" y="129.5">1</text>
<text x="186.4" y="130.8">22</text>
<text x="10.4" y="135.9">C</text>
<text x="122.1" y="132.1">2</text>
<text x="186.4" y="133.3">23</text>
<text x="285.4" y="135.9">C</text>
<text x="138.2" y="138.5" transform="rotate(-90 138.2 138.5)">8</text>
<text x="143.3" y="138.5" transform="rotate(-90 143.3 138.5)">7</text>
<text x="148.3" y="138.5" transform="rotate(-90 148.3 138.5)">6</text>
<text x="154.7" y="138.5" transform="rotate(-90 154.7 138.5)">9</text>
<text x="157.2" y="138.5" transform="rotate(-90 157.2 138.5)">5</text>
<text x="159.8" y="139" transform="rotate(-90 159.8 139)">43</text>
<text x="163.6" y="139" transform="rotate(-90 163.6 139)">69</text>
<text x="254.8" y="141">1</text>
<text x="254.8" y="148.6">2</text>
<text x="254.8" y="146">3</text>
<text x="254.8" y="151.1">4</text>
<text x="261.4" y="155.7" transform="rotate(-90 261.4 155.7)">5</text>
<text x="263.9" y="155.7" transform="rotate(-90 263.9 155.7)">6</text>
<text x="121.7" y="168.9" transform="rotate(-90 121.7 168.9)">10</text>
<text x="124.2" y="168.4" transform="rotate(-90 124.2 168.4)">1</text>
<text x="137.9" y="171.4">4</text>
<text x="137.9" y="174">5</text>
<text x="137.9" y="176.5">2</text>
<text x="137.9" y="179.1">6</text>
<text x="10.4" y="185.9">D</text>
<text x="137.9" y="184.1">7</text>
<text x="285.4" y="185.9">D</text>
<text x="124.2" y="188.7" transform="rotate(-90 124.2 188.7)">8</text>
<text x="35" y="199.9">1</text>
<text x="85" y="199.9">2</text>
<text x="135" y="199.9">3</text>
<text x="185" y="199.9">4</text>
<text x="235" y="199.9">5</text>
<text x="285" y="199.9">6</text>
</g>
<g font-size="1.8" fill="#0000c2">
<text x="16.5" y="15.2">System Power Regulator</text>
<text x="204.5" y="14">Flash</text>
<text x="14" y="86.4">CAN</text>
<text x="104.1" y="147.3">Sensor</text>
</g>
<g font-size="1.8" fill="#008484">
<text x="52.6" y="17.1">RSX101VA</text>
<text x="56" y="14.8">D4</text>
<text x="153" y="15.6">+3.3V</text>
<text x="253.3" y="14.3">+3.3V</text>
<text x="55.4" y="22.1">VR1</text>
<text x="76.3" y="23.2">+5V</text>
<text x="86.2" y="23.2">VCC</text>
<text x="91.5" y="23.2">+5V +3.3V</text>
<text x="119.5" y="23.8">C7</text>
<text x="128.4" y="23.8">C6</text>
<text x="137.3" y="23.8">C5</text>
<text x="146.2" y="23.8">C4</text>
<text x="32.9" y="24.5">VCC</text>
<text x="48.7" y="24.5">NCP718ASN500T1G</text>
<text x="51.8" y="28.8">IN</text>
<text x="58.8" y="28.8">OUT</text>
<text x="118" y="26.3">0.1u</text>
<text x="126.9" y="26.3">0.1u</text>
<text x="135.8" y="26.3">0.1u</text>
<text x="144.7" y="26.3">0.1u</text>
<text x="228.7" y="29.1" transform="rotate(-90 228.7 29.1)">22kR10</text>
<text x="232.5" y="29.1" transform="rotate(-90 232.5 29.1)">22k R9</text>
<text x="236.3" y="29.1" transform="rotate(-90 236.3 29.1)">22k R8</text>
<text x="240.2" y="29.1" transform="rotate(-90 240.2 29.1)">22k R7</text>
<text x="244" y="29.1" transform="rotate(-90 244 29.1)">22k R6</text>
<text x="268.2" y="28.9">C13</text>
<text x="274.6" y="28.9">C14</text>
<text x="40.9" y="35.2">1u</text>
<text x="40.9" y="32.7">C15</text>
<text x="51.8" y="31.4">EN</text>
<text x="57.8" y="32.3" transform="rotate(-90 57.8 32.3)">GND</text>
<text x="79" y="35.2">1u</text>
<text x="79" y="32.7">C16</text>
<text x="121.4" y="34.5">GND</text>
<text x="247.4" y="35.2">DO</text>
<text x="268.2" y="31.4">1u</text>
<text x="274.7" y="31.4">0.1u</text>
<text x="22.7" y="38.4">VCC</text>
<text x="82.7" y="38.2">PWR_FLAG PWR_FLAG</text>
<text x="87.7" y="38.2">PWR_FLAG</text>
<text x="126.9" y="39">0.1u</text>
<text x="128.4" y="36.5">C3</text>
<text x="135.8" y="39">0.1u</text>
<text x="137.3" y="36.5">C2</text>
<text x="146.2" y="36.5">C1</text>
<text x="146.3" y="39">1u</text>
<text x="166.6" y="36.5">C8</text>
<text x="166.8" y="39">0.1u</text>
<text x="177.1" y="39.4" transform="rotate(-90 177.1 39.4)">1u</text>
<text x="179.6" y="39.4" transform="rotate(-90 179.6 39.4)">C9</text>
<text x="247.4" y="37.7">DI</text>
<text x="247.4" y="40.3">CLK</text>
<text x="255.9" y="36.7" transform="rotate(-90 255.9 36.7)">VCC</text>
<text x="264.9" y="38.3">GND</text>
<text x="271.2" y="38.3">GND</text>
<text x="25.8" y="44.2">R3</text>
<text x="25.9" y="46.5">1k</text>
<text x="37.5" y="43.4">GND</text>
<text x="52.2" y="45.4">D5</text>
<text x="55.3" y="43.4">GND</text>
<text x="59" y="45.4">RSX101VA</text>
<text x="75.5" y="47.3">+3.3V</text>
<text x="75.6" y="43.4">GND</text>
<text x="87.8" y="42.3">PWR_FLAG</text>
<text x="130.3" y="47.2">GND</text>
<text x="163.3" y="47.2">GND</text>
<text x="247.4" y="42.8">CS</text>
<text x="247.4" y="47.9">WP</text>
<text x="26" y="51.5">Red</text>
<text x="26.1" y="49.2">D3</text>
<text x="48.7" y="51.1">NCP718ASN330T1G</text>
<text x="55.4" y="48.8">VR2</text>
<text x="90.9" y="53.6">GND</text>
<text x="177.1" y="48.2" transform="rotate(-90 177.1 48.2)">1u</text>
<text x="179.6" y="49.5" transform="rotate(-90 179.6 49.5)">C10</text>
<text x="182.3" y="51">GND</text>
<text x="247.4" y="50.4">HOLD</text>
<text x="255.9" y="51.3" transform="rotate(-90 255.9 51.3)">GND</text>
<text x="22.3" y="57.4">GND</text>
<text x="40.9" y="59.4">C17</text>
<text x="51.8" y="55.5">IN</text>
<text x="51.8" y="58">EN</text>
<text x="57.8" y="58.9" transform="rotate(-90 57.8 58.9)">GND</text>
<text x="58.8" y="55.5">OUT</text>
<text x="79" y="59.4">C18</text>
<text x="142.9" y="59.9" transform="rotate(-90 142.9 59.9)">VDDIO0</text>
<text x="145.4" y="59.9" transform="rotate(-90 145.4 59.9)">VDDIO1</text>
<text x="148" y="59.9" transform="rotate(-90 148 59.9)">VDDIO2</text>
<text x="150.5" y="59.9" transform="rotate(-90 150.5 59.9)">VDDIO3</text>
<text x="155.6" y="58.3" transform="rotate(-90 155.6 58.3)">VDDD</text>
<text x="160.7" y="58.3" transform="rotate(-90 160.7 58.3)">VDDA</text>
<text x="170.8" y="58.3" transform="rotate(-90 170.8 58.3)">VCCD</text>
<text x="175.9" y="58.3" transform="rotate(-90 175.9 58.3)">VCCA</text>
<text x="253.4" y="59.9">GND</text>
<text x="40.9" y="61.9">1u</text>
<text x="79" y="61.9">1u</text>
<text x="125.5" y="63.1">P0[0]/OA2OUT</text>
<text x="125.5" y="65.7">P0[1]/OA0OUT</text>
<text x="174.3" y="63.1">P3[0]/IDAC1</text>
<text x="174.3" y="65.7">P3[1]/IDAC3</text>
<text x="125.5" y="68.2">P0[2]/OA0P/SAR1REF</text>
<text x="125.5" y="70.7">P0[3]/OA0N/REF0</text>
<text x="169.7" y="68.2">P3[2]/OA3N/REF1</text>
<text x="174.8" y="70.7">P3[3]/OA3P</text>
<text x="37.5" y="72.6">GND</text>
<text x="55.3" y="72.6">GND</text>
<text x="75.6" y="72.6">GND</text>
<text x="125.5" y="73.3">P0[4]/OA2P/SAR0REF</text>
<text x="125.5" y="75.8">P0[5]/OA2N</text>
<text x="174.7" y="73.3">P3[4]/OA1N</text>
<text x="174.8" y="75.8">P3[5]/OA1P</text>
<text x="253.7" y="75.8">SCLK</text>
<text x="253.7" y="73.3">SDAT</text>
<text x="125.5" y="78.4">P0[6]/IDAC0</text>
<text x="125.5" y="80.9">P0[7]/IDAC2</text>
<text x="172.2" y="78.4">P3[6]/OA1OUT</text>
<text x="172.2" y="80.9">P3[7]/OA3OUT</text>
<text x="253.7" y="83.4">VTARG</text>
<text x="253.7" y="80.9">GND</text>
<text x="253.7" y="78.4">XRES</text>
<text x="68.6" y="89.2">+5V</text>
<text x="75.5" y="89.2">+3.3V</text>
<text x="125.5" y="86">P1[0]/SWDIO/TMS</text>
<text x="125.5" y="88.5">P1[1]/SWDCK/TCK</text>
<text x="175.6" y="86">P12[0]/SIO</text>
<text x="175.6" y="88.5">P12[1]/SIO</text>
<text x="242" y="86.6">GND</text>
<text x="125.5" y="91.1">XRES</text>
<text x="175.6" y="91.1">P12[2]/SIO</text>
<text x="175.6" y="93.6">P12[3]/SIO</text>
<text x="256.1" y="91.3" transform="rotate(-90 256.1 91.3)">R2</text>
<text x="258.4" y="91.2" transform="rotate(-90 258.4 91.2)">1k</text>
<text x="261" y="91" transform="rotate(-90 261 91)">D2</text>
<text x="60.9" y="97.3">0.1u</text>
<text x="61.2" y="99.9">C26</text>
<text x="76.1" y="97.3">0.1u</text>
<text x="76.5" y="99.9">C27</text>
<text x="125.5" y="96.1">P1[2]</text>
<text x="125.5" y="98.7">P1[3]/SWV/TDO</text>
<text x="125.5" y="101.2">P1[4]/TDI</text>
<text x="175.6" y="101.2">P12[6]/SIO</text>
<text x="175.6" y="96.1">P12[4]/SIO</text>
<text x="175.6" y="98.7">P12[5]/SIO</text>
<text x="256.1" y="100.1" transform="rotate(-90 256.1 100.1)">R1</text>
<text x="258.4" y="100.1" transform="rotate(-90 258.4 100.1)">1k</text>
<text x="259.7" y="96.1">Blue</text>
<text x="261" y="99.9" transform="rotate(-90 261 99.9)">D1</text>
<text x="41.8" y="103.2">VCC</text>
<text x="64.2" y="105.7">GND</text>
<text x="79.5" y="105.7">GND</text>
<text x="125.5" y="103.8">P1[5]/NTRST</text>
<text x="125.5" y="106.3">P1[6]</text>
<text x="175.6" y="103.8">P12[7]/SIO</text>
<text x="258.8" y="104.9">Yellow</text>
<text x="28.1" y="111.4">GND</text>
<text x="28.3" y="113.9">VCC</text>
<text x="64.5" y="113.9">CANH</text>
<text x="73" y="111.7" transform="rotate(-90 73 111.7)">VCC</text>
<text x="75.6" y="111" transform="rotate(-90 75.6 111)">VIO</text>
<text x="76.7" y="113.9">STB</text>
<text x="125.5" y="108.8">P1[7]</text>
<text x="166.8" y="108.8">P15[0]/MHzXTAL_XO</text>
<text x="167.7" y="111.4">P15[1]/MHzXTAL_XI</text>
<text x="264.9" y="109.5">GND</text>
<text x="19.4" y="115.2">J4</text>
<text x="26.9" y="116.5">CANH</text>
<text x="27.1" y="119">CANL</text>
<text x="57.7" y="114.9" transform="rotate(-90 57.7 114.9)">R11</text>
<text x="76.2" y="119">TXDi</text>
<text x="125.5" y="115.2">P2[0]</text>
<text x="125.5" y="117.7">P2[1]</text>
<text x="167.3" y="116.5">P15[2]/kHzXTAL_XO</text>
<text x="168.2" y="119">P15[3]/kHzXTAL_XI</text>
<text x="260.6" y="119.9">Y1</text>
<text x="22.1" y="122.9">KRC_Conn_CAN</text>
<text x="44.6" y="122.6">4.7n</text>
<text x="44.9" y="120.3">C25</text>
<text x="57.7" y="122.5" transform="rotate(-90 57.7 122.5)">R12</text>
<text x="64.5" y="121.5">CANL</text>
<text x="75.4" y="121.5">RXDo</text>
<text x="125.5" y="120.3">P2[2]</text>
<text x="125.5" y="122.8">P2[3]</text>
<text x="125.5" y="125.3">P2[4]</text>
<text x="179.1" y="124.1">P15[4]</text>
<text x="258.8" y="122.2">24MHz</text>
<text x="36.3" y="131.1">GND</text>
<text x="49" y="131.1">GND</text>
<text x="73" y="126.2" transform="rotate(-90 73 126.2)">GND</text>
<text x="125.5" y="130.4">P2[6]</text>
<text x="125.5" y="127.9">P2[5]</text>
<text x="171.4" y="131.7">P15[6]/USB_DP</text>
<text x="179.1" y="126.6">P15[5]</text>
<text x="246.8" y="127.9">C11</text>
<text x="248.1" y="130.2">9p</text>
<text x="264.6" y="127.9">C12</text>
<text x="265.9" y="130.2">9p</text>
<text x="70.6" y="134.9">GND</text>
<text x="125.5" y="133">P2[7]</text>
<text x="139.1" y="135.1" transform="rotate(-90 139.1 135.1)">VBAT</text>
<text x="144.1" y="135.1" transform="rotate(-90 144.1 135.1)">VBOOST</text>
<text x="149.2" y="135.1" transform="rotate(-90 149.2 135.1)">IND</text>
<text x="155.6" y="135.1" transform="rotate(-90 155.6 135.1)">VSSD</text>
<text x="158.1" y="135.1" transform="rotate(-90 158.1 135.1)">VSSB</text>
<text x="160.7" y="135.1" transform="rotate(-90 160.7 135.1)">VSSA</text>
<text x="164.5" y="135.1" transform="rotate(-90 164.5 135.1)">PAD</text>
<text x="171.3" y="134.2">P15[7]/USB_DN</text>
<text x="250.9" y="136.1">GND</text>
<text x="268.7" y="136.1">GND</text>
<text x="257.6" y="141.9">VBUS</text>
<text x="162" y="147.6">GND</text>
<text x="249.1" y="144.4">R4</text>
<text x="257.6" y="146.9">D+</text>
<text x="267.7" y="147.3">J3</text>
<text x="267.7" y="149.6">USB_B_Micro</text>
<text x="120" y="150.2">+3.3V</text>
<text x="249.1" y="151.9">R5</text>
<text x="257.6" y="152">ID</text>
<text x="262.3" y="152.9" transform="rotate(-90 262.3 152.9)">GND</text>
<text x="264.8" y="152.9" transform="rotate(-90 264.8 152.9)">Shield</text>
<text x="108.2" y="160.8">C28</text>
<text x="114.6" y="160.8">10u</text>
<text x="114.7" y="164.8">0.1u</text>
<text x="132.8" y="167.9">GND</text>
<text x="143.6" y="167.6" transform="rotate(-90 143.6 167.6)">22kR13</text>
<text x="147.4" y="167.6" transform="rotate(-90 147.4 167.6)">22kR14</text>
<text x="151.3" y="167.6" transform="rotate(-90 151.3 167.6)">22kR15</text>
<text x="155.1" y="167.6" transform="rotate(-90 155.1 167.6)">22kR16</text>
<text x="261.1" y="162.8">GND</text>
<text x="106.1" y="173">GND</text>
<text x="122.6" y="173.4" transform="rotate(-90 122.6 173.4)">VDD</text>
<text x="127.9" y="172.3">SDA/MOSI</text>
<text x="107.8" y="179.9">LPS22HB</text>
<text x="113.6" y="177.6">U4</text>
<text x="125.1" y="175" transform="rotate(-90 125.1 175)">VDDio</text>
<text x="127.8" y="177.4">SCL/SCLK</text>
<text x="128.2" y="174.9">SA0/MISO</text>
<text x="134.2" y="180">CS</text>
<text x="127.8" y="185">INT_DRDY</text>
<text x="125.1" y="186.4" transform="rotate(-90 125.1 186.4)">GND</text>
<text x="122.6" y="194.6">GND</text>
</g>
<g font-size="1.8">
<text x="214.6" y="34.3">Flash_MISO</text>
<text x="214.6" y="39.4">Flash_CLK</text>
<text x="214.6" y="36.8">Flash_MOSI</text>
<text x="214.6" y="41.9">Flash_CS</text>
<text x="109.2" y="64.8">Flash_CLK</text>
<text x="109.2" y="62.2">Flash_MOSI</text>
<text x="109.2" y="67.3">Flash_MISO</text>
<text x="109.2" y="69.8">Flash_CS</text>
<text x="243.8" y="72.4">SWDIO 5</text>
<text x="243.8" y="74.9">SCLK</text>
<text x="243.8" y="77.5">XRES</text>
<text x="113" y="85.1">SWDIO</text>
<text x="113" y="87.6">SCLK</text>
<text x="110.5" y="95.2">LPS_INT</text>
<text x="113" y="90.2">XRES</text>
<text x="192.6" y="95.2">LED_1</text>
<text x="246.4" y="92.7">LED_1</text>
<text x="110.5" y="100.3">LPS_MISO</text>
<text x="110.5" y="97.8">LPS_CS</text>
<text x="192.6" y="97.8">LED_2</text>
<text x="246.4" y="101.6">LED_2</text>
<text x="110.5" y="102.9">LPS_MOSI</text>
<text x="110.5" y="105.4">LPS_CLK</text>
<text x="191" y="107.9">MHz_XO</text>
<text x="84.4" y="113">CAN_STB</text>
<text x="191.8" y="110.5">MHz_XI</text>
<text x="38.4" y="115.6">CAN_H</text>
<text x="38.6" y="118.1">CAN_L</text>
<text x="84.4" y="118.1">CAN_TXD</text>
<text x="243.8" y="114.3">MHz_XO</text>
<text x="243.8" y="116.8">MHz_XI</text>
<text x="82.1" y="120.6">4 CAN_RXD</text>
<text x="107.9" y="129.5">CAN_TXD</text>
<text x="107.9" y="127">CAN_RXD</text>
<text x="190.8" y="130.8">USB+</text>
<text x="107.9" y="132.1">CAN_STB</text>
<text x="191.3" y="133.3">USB-</text>
<text x="241.3" y="146">USB+</text>
<text x="241.3" y="148.6">USB-</text>
<text x="156.2" y="171.4">LPS_MOSI</text>
<text x="156.2" y="174">LPS_MISO</text>
<text x="157" y="176.5">LPS_CLK</text>
<text x="158.2" y="179.1">LPS_CS</text>
<text x="157.8" y="184.1">LPS_INT</text>
</g>
<g font-size="1.8" fill="#008400">
<text x="124.7" y="161">C30</text>
<text x="131.2" y="161">0.1u</text>
<text x="108.2" y="164.8">C29</text>
</g>
<g font-size="1.4" fill="#008484">
<text x="55" y="114" transform="rotate(-90 55 114)">56</text>
<text x="55" y="121.7" transform="rotate(-90 55 121.7)">56</text>
<text x="249.4" y="146.8">22</text>
<text x="249.4" y="149.2">22</text>
</g>
</svg>
